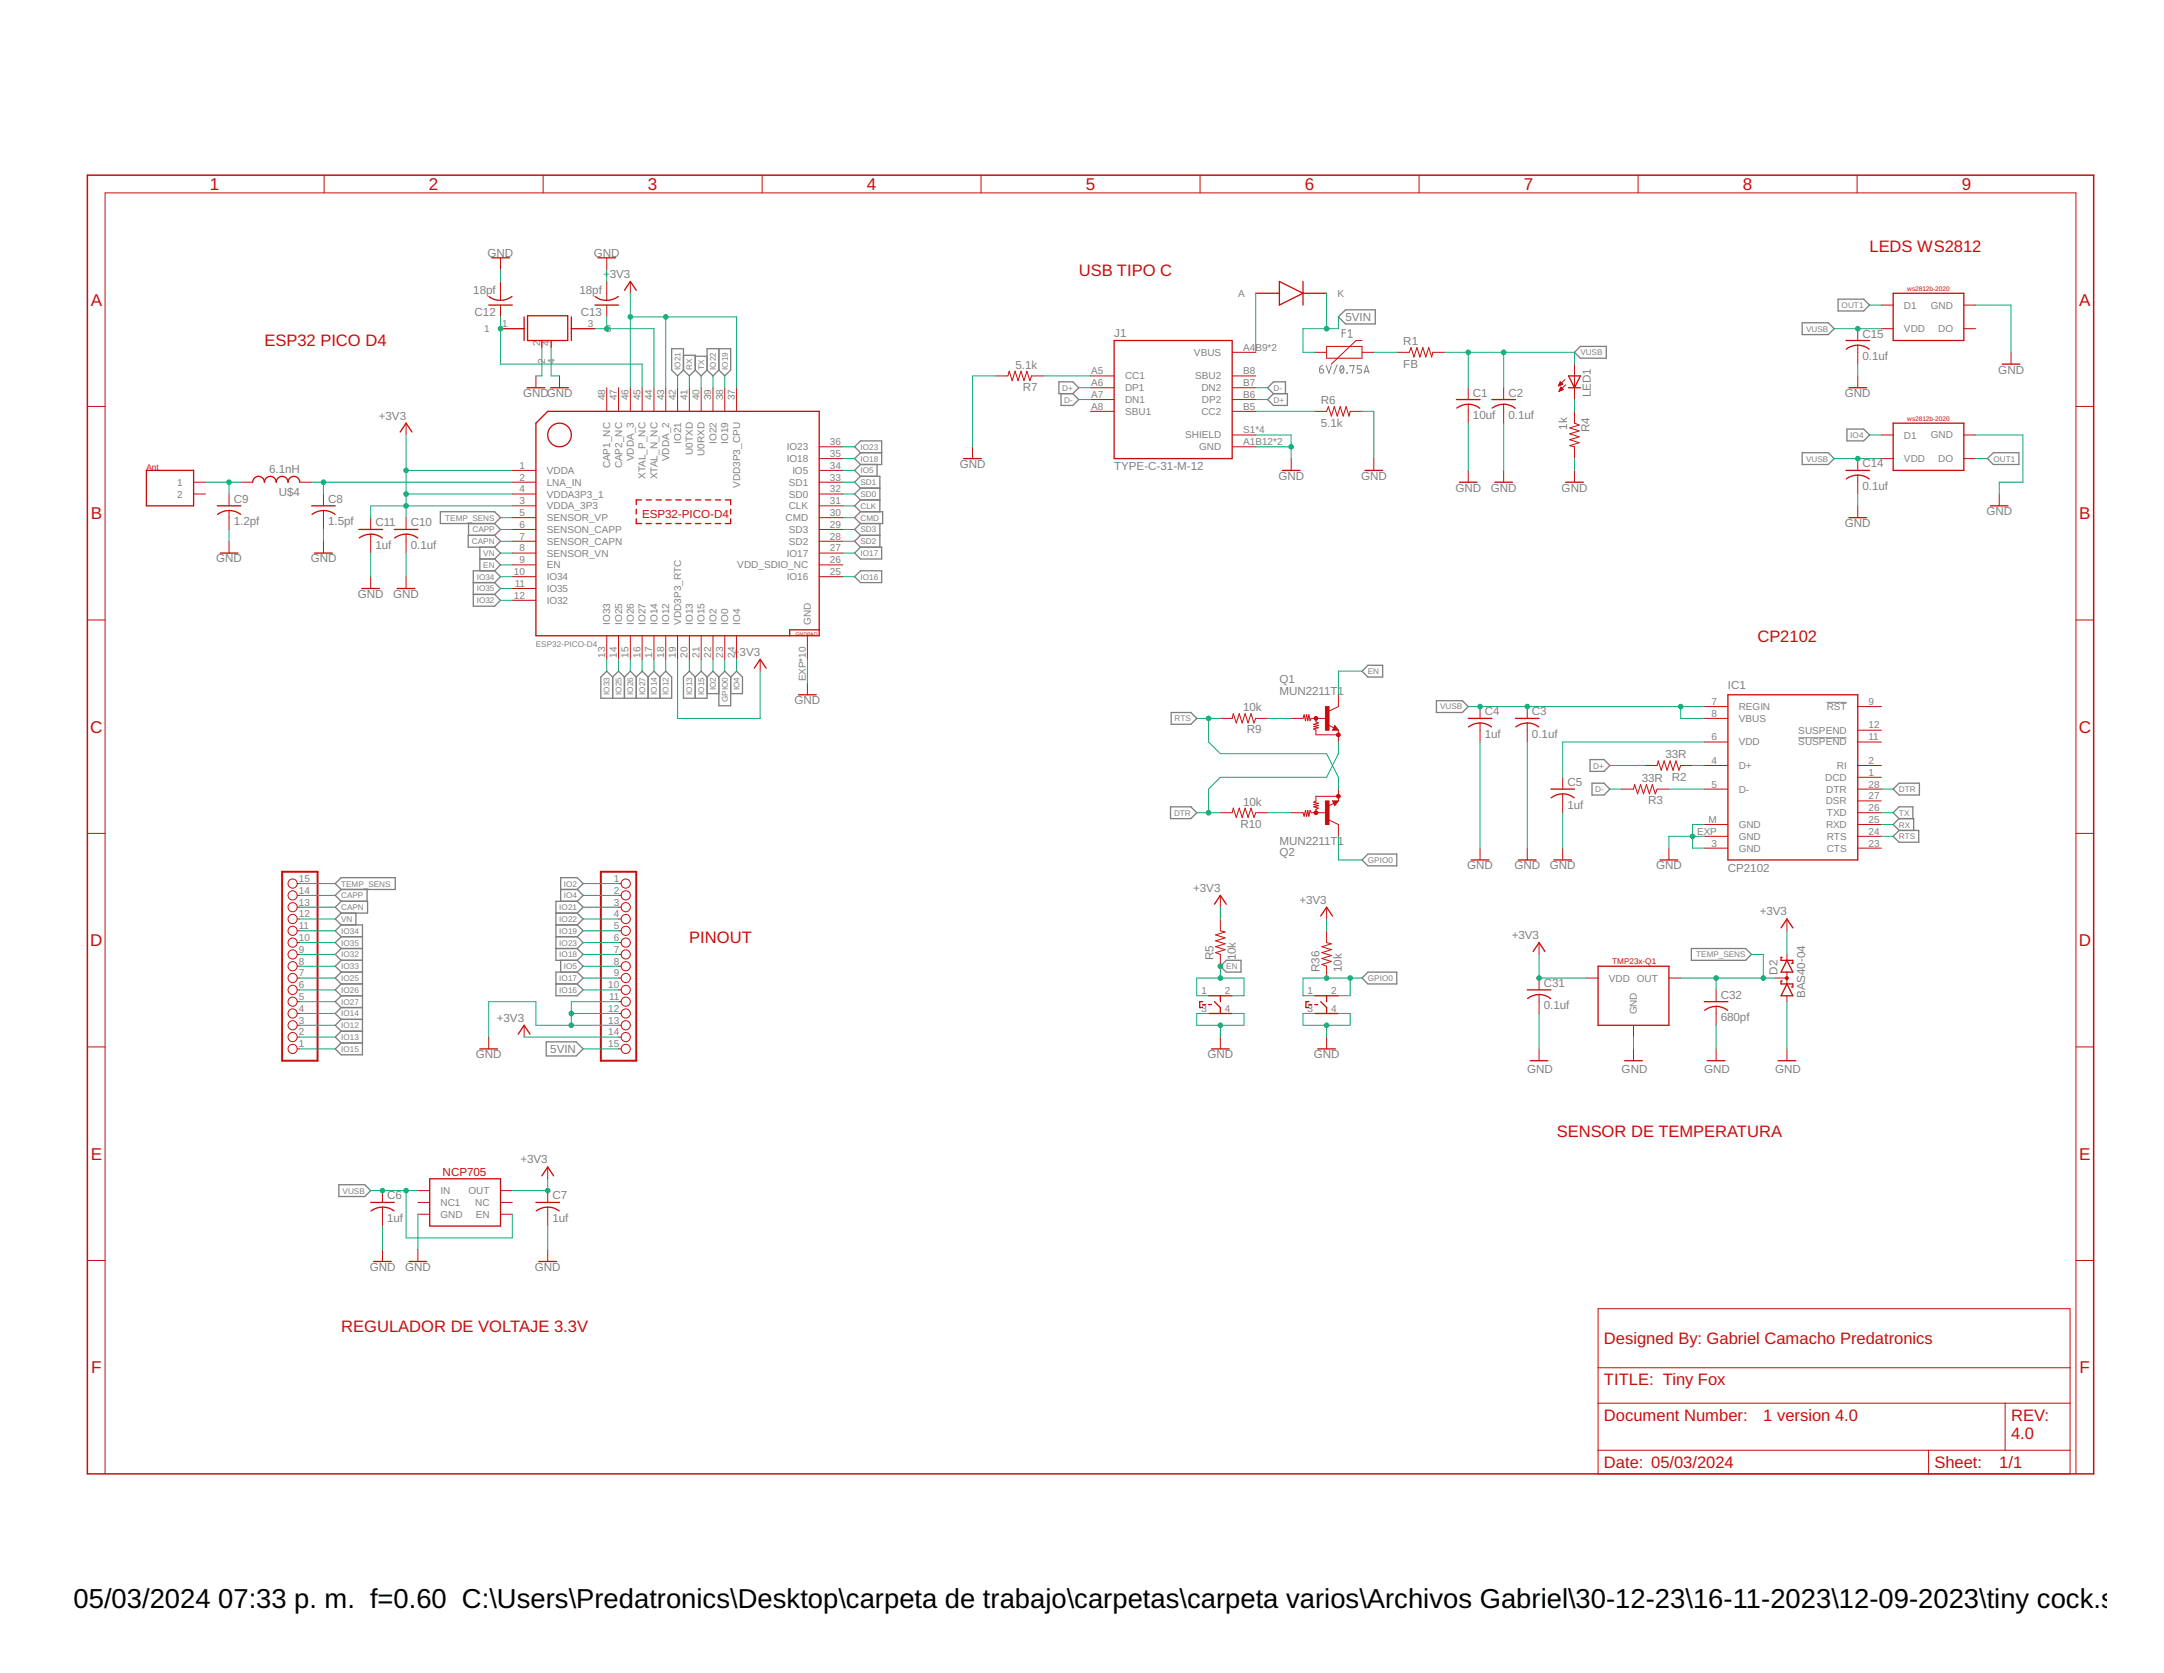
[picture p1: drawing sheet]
<svg xmlns="http://www.w3.org/2000/svg" width="279mm" height="216mm" viewBox="0 0 279 216" stroke-linecap="round" stroke-linejoin="round" font-family="sans-serif">
<g fill="none" stroke="#808080" stroke-width=".13">
<path d="M170.4 47.6h.3a.27 .27 0 0 1 .2 .3 .27 .27 0 0 1-.3 .3 .27 .27 0 0 1-.2-.3zM170.8 47.2a.43 .43 0 0 0-.4 .4M171.2 47.2l.4 1 .3-1M172.6 47.1l-.4 1.2M173.1 47.2h.1a.57 .57 0 0 1 0 1 .62 .62 0 0 1-.1-1zM173.3 43h.4M173.5 47.4l-.5 .5M173.7 42.5h-.4v1M173.9 48.1v.1zM174.1 42.8l.2-.3v1M174.1 43.5h.5M174.3 47.3v-.1h.5l-.2 1"/>
<path d="M175.8 47.2h-.6v.4h.5l.1 .2-.1 .3-.5 .1M176.1 48.2l.3-1 .4 1M176.2 47.9h.5M232.2 95.2h6.2M235.8 90.6h2.6"/>
</g>
<g fill="none" stroke="#808080" stroke-width=".17">
<path d="M237.3 38.6h3.3l.8 .8-.8 .7h-3.3zM86.7 45h1.5v2.8l-.7 .7-.8-.7zM88.2 47.8l.8 .7 .8-.7M88.2 45.8h1.6v2M89.8 47.8l.7 .7 .8-.7M89.8 46h1.5M91.3 47.8v-2.8h3v2.8l-.7 .7-.8-.7M91.3 47.8l.8 .7 .7-.7M92.8 45v2.8M111.1 58.4l-.8-.7 .8-.8h2.7v3h-2.7M111.1 58.4h2.7M111.1 58.4l-.8 .8 .8 .7"/>
<path d="M111.1 59.9l-.8 .8 .8 .8M113.2 59.9v1.6M136.7 49.3h1.8l.8 .7-.8 .8h-1.8zM137 50.8v1.5h1.5l.8-.7-.8-.8M164.4 50.8l-.7-.8 .7-.7h1.6v1.5M164.4 50.8h1.8v1.5h-1.8l-.7-.7zM172.8 40.9l.9-.9h3.9v1.8h-3.9zM203.3 45.5l.7-.8h3.4v1.5h-3.4zM232.7 58.4h3.4l.7 .8-.7 .7h-3.4zM232.7 41.7h3.4l.7 .7-.7 .8h-3.4zM238.5 55.4h2.1l.8 .7-.8 .8h-2.1zM256.6 59.2l.8-.8h3.3v1.5h-3.3z"/>
<path d="M56.9 66h7l.7 .8-.7 .8h-7zM60.5 67.6v1.5M61.1 75.2h2.8M61.1 76.7h2.8M62 72.1h1.9M62 70.6v3.1M63.9 72.1l.7 .8-.7 .8M63.9 73.7h-2.8v4.5h2.8l.7-.7-.7-.8M63.9 73.7l.7 .7-.7 .8M63.9 67.6l.7 .7-.7 .8M63.9 69.1h-3.4v1.5h3.4M63.9 69.1l.7 .7-.7 .8"/>
<path d="M63.9 70.6l.7 .8-.7 .7M63.9 75.2l.7 .7-.7 .8M110.3 71.4l.8-.8h2.7v1.5h-2.7zM111.1 73.7h2.7v1.5h-2.7l-.8-.8zM111.1 69.1h2.5M111.1 66h2.9v1.6h-2.9M111.1 64.5l-.8 .8 .8 .7M111.1 66l-.8 .8 .8 .8M111.1 67.6l-.8 .7 .8 .8M111.1 69.1l-.8 .7 .8 .8M111.1 61.5h2.5v4.5M111.1 64.5h2.5"/>
<path d="M111.1 63l-.8 .8 .8 .7M111.1 63h2.5M111.1 61.5l-.8 .7 .8 .8M113.6 67.6v3M79.1 87.4l-.8-.8-.7 .8v2.7h9.1v-2.7l-.7-.8-.8 .8M79.1 87.4v2.7M79.1 87.4l.8-.8 .7 .8M80.6 87.4l.8-.8 .7 .8M80.6 87.4v2.7M82.1 87.4v2.7M82.1 87.4l.8-.8 .8 .8M83.7 87.4v2.7"/>
<path d="M83.7 87.4l.7-.8 .8 .8M85.2 87.4v2.7M89.8 87.4v2.7M89.8 87.4l-.8-.8-.8 .8v2.7h3.1v-2.7M89.8 87.4l.7-.8 .8 .8M91.3 87.4l.8-.8 .7 .8M91.3 89.5h1.5M92.8 87.4l.8-.8 .7 .8M92.8 87.4v3.7h1.5v-3.7M94.3 87.4l.8-.8 .8 .8v2.1h-1.6M151.2 91.9h2.6l.7 .8-.7 .8h-2.6zM175.9 86.6l.7-.7h1.9v1.5h-1.9z"/>
<path d="M185.5 90.4h3.3l.8 .8-.8 .7h-3.3zM205.3 98h1.8l.8 .8-.8 .7h-1.8zM43.3 114l.7-.7h7v1.5h-7zM44 114.8l-.7 .7 .7 .8M44 116.3h3.5v1.5h-3.5M44 116.3l-.7 .8 .7 .7M44 117.8l-.7 .8 .7 .8M44 119.4h2.8v16.7h-2.8l-.7-.7 .7-.8M44 119.4l-.7 .7 .7 .8M46 117.8v1.6M47.4 114.8v1.5M71.8 117.8h2.7"/>
<path d="M71.8 119.4h2.7M72.4 114.8h2.1M74.5 116.3h-2.7v7.6h2.7M74.5 114.8l.8-.8-.8-.7h-2.1v3M74.5 114.8l.8 .7-.8 .8M74.5 119.4l.8 .7-.8 .8M74.5 117.8l.8 .8-.8 .8M74.5 116.3l.8 .8-.8 .7M151.1 104.1h2.7l.7 .8-.7 .7h-2.7zM175.9 111l.7-.8h3.7v1.5h-3.7zM205.5 101.1h1.6l.8 .7-.8 .8h-1.6zM244.4 101.8l.8-.7h2.6v1.5h-2.6z"/>
<path d="M244.4 107.9l.8-.7h2.5v1.5h-2.5zM245.2 105.6h1.9v1.6M245.2 105.6l-.8-.7 .8-.8h1.8v1.5M245.2 105.6l-.8 .8 .8 .8M44 123.9h2.8M44 125.5h2.8M44 127h2.8M44 120.9h2.8M44 120.9l-.7 .7 .7 .8M44 122.4h2.8M44 122.4l-.7 .8 .7 .7M44 123.9l-.7 .8 .7 .8"/>
<path d="M44 125.5l-.7 .7 .7 .8M44 127l-.7 .7 .7 .8M44 128.5h2.8M44 128.5l-.7 .8 .7 .7M44 130h2.8M44 130l-.7 .8 .7 .8M44 131.6h2.8M44 131.6l-.7 .7 .7 .8M44 133.1h2.8M44 133.1l-.7 .7 .7 .8M44 134.6h2.8M70.5 134.5h3.9l.9 .9-.9 .9h-3.9z"/>
<path d="M71.8 127h2.7M71.8 120.9h2.7M71.8 122.4h2.7M72.4 123.9v1.6M74.5 125.5l.8 .7-.8 .8M74.5 125.5h-2.7v3h2.7l.8-.8-.8-.7M74.5 123.9l.8 .8-.8 .8M74.5 122.4l.8 .8-.8 .7M74.5 120.9l.8 .7-.8 .8M157.6 124.7l.7-.8h1.9v1.6h-1.9zM176.6 125.5h3.7v1.5h-3.7l-.7-.8zM218.4 122.4h7l.7 .8-.7 .7h-7z"/>
<path d="M43.8 152.9h3.3l.8 .7-.8 .8h-3.3z"/>
</g>
<g fill="none" stroke="#c90d0c" stroke-width=".17">
<path d="M63.1 39.4h3M63.1 38.3a2.45 2.45 0 0 0 3 0M63.5 33.3h2.3M76.8 39.4h3.1M76.8 38.3a2.45 2.45 0 0 0 3 0M77.2 33.3h2.3M80.6 37.5l.8-1.2 .7 1.2M162.1 37.8h3.1M165.2 36.3l3 1.5-3 1.6zM168.2 37.8h3.1M168.2 36.3v3.1M244.4 37.8h9.2v6.1h-9.2z"/>
<path d="M51.7 55.8l.7-1.2 .8 1.2M64.6 42.4h3.1M67.7 40.9v3M68.1 50h2.2M68.1 40.7h5.2v3.2h-5.2zM70 43.9v1M70.7 53.1h35.1v28.9h-36.6v-27.4zM71.1 50h2.3M71.2 43.9v1M73.8 40.9v3M73.8 42.4h3M124.4 59.2h2.3"/>
<path d="M143.8 43.9h15.3v15.3h-15.3zM188 51.6h3.1M188.1 52.7a2.38 2.38 0 0 1 3 0M192.6 51.6h3.1M192.7 52.7a2.38 2.38 0 0 1 2.9 0M202.5 48.5h1.5l-.7 1.5zM202.5 50h1.5M238.3 43.9h3.1M238.4 45.1a2.34 2.34 0 0 1 2.9 0M238.7 50h2.3M244.4 54.6h9.2v6.1h-9.2zM258.5 47h2.3"/>
<path d="M18.9 60.7h6.1v4.6h-6.1zM28 65.3h3.1M28.1 66.4a2.45 2.45 0 0 1 3 0M28.4 71.4h2.3M32.6 62.2a.76 .76 0 0 1 .8-.7 .76 .76 0 0 1 .7 .7 .76 .76 0 0 1 .8-.7 .76 .76 0 0 1 .8 .7 .76 .76 0 0 1 .7-.7 .76 .76 0 0 1 .8 .7 .76 .76 0 0 1 .8-.7 .76 .76 0 0 1 .7 .7M40.2 65.3h3.1M40.3 66.4a2.45 2.45 0 0 1 3 0M40.6 71.4h2.3M46.3 68.3h3.1M46.7 75.9h2.3M47.9 68.9a2.48 2.48 0 0 1 1.5 .5M47.9 68.9a2.52 2.52 0 0 0-1.5 .5"/>
<path d="M50.9 68.3h3.1M51.3 75.9h2.3M52.4 68.9a2.48 2.48 0 0 1 1.5 .5M52.4 68.9a2.52 2.52 0 0 0-1.5 .5M82.1 67v.6h.7M82.1 65.7v.6M82.8 64.5h-.7v.6M83.4 67.6h.7M83.4 64.5h.7M84.7 67.6h.7M84.7 64.5h.7M86 67.6h.7"/>
<path d="M86 64.5h.7M87.2 67.6h.7M87.2 64.5h.7M88.5 67.6h.7M88.5 64.5h.7M89.8 67.6h.7M89.8 64.5h.7M91.1 67.6h.7M91.1 64.5h.7M92.4 67.6h.6M92.4 64.5h.6M93.7 64.5h.6v.6"/>
<path d="M94.3 67v.6h-.6M94.3 65.7v.6M165.6 60.7h2.3M176.2 60.7h2.3M188.4 62.2h2.3M193 62.2h2.3M202.1 62.2h2.3M238.3 60.7h3.1M238.7 66.8h2.3M239.9 61.3a2.36 2.36 0 0 1 1.4 .5M239.9 61.3a2.52 2.52 0 0 0-1.5 .5M257 65.3h2.3"/>
<path d="M97.4 86.2l.7-1.1 .8 1.1M103.1 89.7h2.3M105.8 81.3h-3.8v.7M172.3 93.9l.1 .2h-.2l.1-.3 .4 .3h-.5M189.6 92.7h3M189.6 93.8a2.41 2.41 0 0 1 3 0M195.7 92.7h3M195.7 93.8a2.41 2.41 0 0 1 3 0M223.1 89.7h16.8v21.3h-16.8zM156.8 116.7l.8-1.2 .7 1.2M170.5 118.2l.8-1.1 .7 1.1M172.2 103.4h.5l-.4 .4-.1-.3h.2l-.1 .2"/>
<path d="M189.9 111h2.3M196 111h2.3M200.2 101.8h3.1M200.3 103a2.41 2.41 0 0 1 2.9 0M200.6 111h2.3M214.3 111h2.3M230 119.7l.7-1.1 .8 1.1M62 135.4h2.2M66.9 133.5l.8-1.2 .7 1.2M155.3 129.6h.4M155.3 129.3h-.4v.7h.4M156 128.5h3.1"/>
<path d="M156 130.8h3.1M156 129.6h.4M156.4 135.4h2.3M156.8 129.3l.8 .7v.8M157.6 128.5v.8M169 129.6h.4M169 129.3h-.4v.7h.4M169.8 128.5h3M169.8 130.8h3M169.8 129.6h.3M170.1 135.4h2.3M170.5 129.3l.8 .7v.8"/>
<path d="M171.3 128.5v.8M197.2 127.7h3M197.6 136.9h2.3M198 122.8l.7-1.2 .8 1.2M198.7 128.3a2.56 2.56 0 0 1 1.5 .6M198.7 128.4a2.36 2.36 0 0 0-1.5 .5M206.3 124.7h9.2v7.6h-9.2zM209.8 136.9h2.2M220 129.3h3.1M220.4 136.9h2.3M221.6 129.9a2.56 2.56 0 0 1 1.5 .5M221.6 129.9a2.36 2.36 0 0 0-1.5 .5"/>
<path d="M229.6 136.9h2.3M230.1 126.6h-.1v.4h1.5v.4h-.2M230.1 123.5h-.1v.4h1.5v.4h-.2M230.7 127l.8 1.5h-1.5zM230.7 123.9l.8 1.6h-1.5zM47.9 155.2h3M47.9 156.3a2.45 2.45 0 0 1 3 0M55.5 152.1h9.1v6.1h-9.1zM69.2 155.2h3M69.2 156.3a2.41 2.41 0 0 1 3 0M70 151.7l.7-1.1 .8 1.1M48.2 162.8h2.3"/>
<path d="M52.8 162.8h2.3M69.6 162.8h2.3"/>
<circle cx="72.2" cy="56.1" r="1.52"/>
</g>
<g fill="none" stroke="#c90d0c" stroke-width=".13">
<path d="M41.8 22.6v2.3M64.6 33.3v1.5M64.6 36.3v2.5M64.6 39.4v1.5M70.1 22.6v2.3M78.3 33.3v1.5M78.3 36.3v2.5M78.3 39.4v1.5M81.4 36.3v1.5M98.4 22.6v2.3M126.7 22.6v2.3M154.9 22.6v2.3"/>
<path d="M183.2 22.6v2.3M211.5 22.6v2.3M239.8 22.6v2.3M242.9 39.4h1.5M253.6 39.4h1.5M11.3 52.5h2.3M52.4 54.6v1.5M69.2 48.5v1.5M72.2 48.5v1.5M78.3 50v3.1M79.9 50v3.1M81.4 50v3.1"/>
<path d="M82.9 50v3.1M84.4 50v3.1M86 50v3.1M87.5 50v3.1M89 50v3.1M90.5 50v3.1M92.1 50v3.1M93.6 50v3.1M95.1 50v3.1M105.8 59.2h3M105.8 57.7h3M125.6 57.7v1.5"/>
<path d="M128.6 48.5h1.5l.2-.6 .4 1.2 .4-1.2 .3 1.2 .4-1.2 .4 1.2 .4-1.2 .4 1.2 .2-.6h1.5M140.8 50h3M140.8 48.5h3M140.8 53.1h3M140.8 51.6h3M159.1 57.7h3M159.1 50h3M159.1 48.5h3M159.1 53.1h3M159.1 51.6h3M159.1 56.1h3M159.1 45.5h3"/>
<path d="M166.7 59.2v1.5M169.8 53.1h1.5l.2-.6 .4 1.2 .4-1.2 .4 1.2 .3-1.2 .4 1.2 .4-1.2 .4 1.2 .1-.6h1.6M169.8 45.5h1.5M171.3 44.7h4.6v1.5h-4.6zM175.9 45.5h1.5M175.9 43.9h-.8l-3.2 3.1M177.4 59.2v1.5M180.4 45.5h1.5l.3-.6 .4 1.2 .3-1.2 .4 1.2 .4-1.2 .4 1.2 .4-1.2 .3 1.2 .2-.6h1.5M189.6 50v1.6M189.6 52.2v2.4M194.1 50v1.6M194.1 52.2v2.4"/>
<path d="M201.2 49.8h.1M201.3 49.7h.2M201.3 49.7h.3M201.3 50.5h.1M201.3 49.6h.4M201.3 49.5h.4M201.3 50.4h.2M201.4 50.4h.2M201.4 49.5h.3M201.4 50.3h.3M201.4 49.4h.2M201.4 50.2h.4"/>
<path d="M201.4 49.4h.1M201.4 49.3l-.2 .5M201.4 49.3l.4 .3-.6 .2M201.4 49.3h.1M201.5 50.1h.2M201.5 50.1h.1M201.5 50h.1M201.8 50.3l-.3-.3-.2 .5M201.8 50.3l-.5 .2M202.1 49l-.9 .8M202.1 49.7l-.8 .8M203.3 47v4.6"/>
<path d="M203.3 53.1v1.5l.6 .2-1.2 .4 1.2 .4-1.2 .4 1.2 .4-1.2 .3 1.2 .4-1.2 .4 .6 .2v1.5M239.9 42.4v1.5M239.9 44.6v2.4M239.9 48.5v1.5M239.9 59.2v1.5M242.9 59.2h1.5M242.9 56.1h1.5M242.9 42.4h1.5M253.6 59.2h1.5M253.6 56.1h1.5M253.6 42.4h1.5M259.7 45.5v1.5"/>
<path d="M268 52.5h2.3M25 62.2h1.5M25 63.8h1.5M29.6 63.8v1.5M29.6 65.9v2.4M29.6 69.8v1.6M31.1 62.2h1.5M38.7 62.2h1.5M41.8 63.8v1.5M41.8 65.9v2.4M41.8 69.8v1.6M47.9 66.8v1.5"/>
<path d="M47.9 68.9v2.5M47.9 74.4v1.5M52.4 66.8v1.5M52.4 68.9v2.5M52.4 74.4v1.5M66.1 60.7h3.1M66.1 62.2h3.1M66.1 63.8h3.1M66.1 65.3h3.1M66.1 66.8h3.1M66.1 68.3h3.1M66.1 69.8h3.1"/>
<path d="M66.1 71.4h3.1M66.1 72.9h3.1M66.1 74.4h3.1M66.1 75.9h3.1M66.1 77.5h3.1M105.8 60.7h3M105.8 62.2h3M105.8 63.8h3M105.8 65.3h3M105.8 66.8h3M105.8 68.3h3M105.8 69.8h3"/>
<path d="M105.8 71.4h3M105.8 72.9h3M105.8 74.4h3M189.6 60.7v1.5M194.1 60.7v1.5M203.3 60.7v1.5M239.9 61.3v2.5M239.9 65.3v1.5M258.1 63.8v1.5M11.3 80h2.3M78.3 82v3.1M79.9 82v3.1"/>
<path d="M81.4 82v3.1M82.9 82v3.1M84.4 82v3.1M86 82v3.1M87.5 82v3.1M89 82v3.1M90.5 82v3.1M92.1 82v3.1M93.6 82v3.1M95.1 82v3.1M98.1 85.1v1.5M104.2 82v3.1"/>
<path d="M104.2 88.1v1.6M157.6 92.7h1.5l.1-.6 .4 1.2 .4-1.2 .4 1.2 .4-1.2 .3 1.2 .4-1.2 .4 1.2 .2-.6h1.6M166.7 92.7h1.5l.2-.5 .2 .8 .1-.8 .1 .8 .2-.8 .1 .8 .2-.3h1.8M169.9 92.7v.5l.3 .1-.6 .2 .6 .1-.6 .2 .6 .1-.6 .2 .3 .1v.6h2.9M171.5 93.6l.7 .3M172.3 93.6l.5 .6h-.8zM172.8 89.7v1.5l-1.2 .6M172.8 94.2v1.6M191.1 91.2v1.5M191.1 93.3v2.5M197.2 91.2v1.5M197.2 93.3v2.5"/>
<path d="M212.4 98.8h1.6l.1-.6 .4 1.2 .4-1.2 .3 1.2 .4-1.2 .4 1.2 .4-1.2 .4 1.2 .2-.6h1.5M220 92.7h3.1M220 91.2h3.1M220 95.8h3.1M220 98.8h3.1M239.9 94.2h3M239.9 91.2h3M239.9 95.8h3M239.9 98.8h3M268 80h2.3M11.3 107.5h2.3M38.4 118.6h.3"/>
<path d="M38.4 117.1h.3M38.4 115.5h.3M38.4 114h.3M79.9 118.6h.3M79.9 117.1h.3M79.9 115.5h.3M79.9 114h.3M157.6 104.9h1.5l.1-.6 .4 1.2 .4-1.2 .4 1.2 .4-1.2 .3 1.2 .4-1.2 .4 1.2 .2-.6h1.6M157.6 115.5v1.6M157.6 118.6v1.5l.6 .2-1.2 .3 1.2 .4-1.2 .4 1.2 .4-1.2 .4 1.2 .4-1.2 .3 .6 .3v1.5M166.7 104.9h1.5l.2 .4 .2-.7 .1 .7 .1-.7 .2 .7 .1-.7 .2 .3h1.8M171.3 117.1v1.5"/>
<path d="M171.6 105.8l1.2 .6v1.5M172 103.4h.8l-.5 .6zM172.2 103.7l-.7 .3M172.8 102.8h-2.9v.6l-.3 .1 .6 .2-.6 .1 .6 .2-.6 .1 .6 .2-.3 .1v.5M172.8 101.8v1.6M191.1 109.5v1.5M197.2 109.5v1.5M201.8 100.3v1.5M201.8 102.4v2.5M201.8 109.5v1.5M209.4 101.8h1.5l.2-.6 .3 1.2 .4-1.2 .4 1.2 .4-1.2 .4 1.2 .3-1.2 .4 1.2 .3-.6h1.5M215.5 109.5v1.5"/>
<path d="M220 109.5h3.1M220 101.8h3.1M220 106.4h3.1M220 107.9h3.1M230.7 118.6v1.5M239.9 103.4h3M239.9 104.9h3M239.9 109.5h3M239.9 101.8h3M239.9 100.3h3M239.9 106.4h3M239.9 107.9h3"/>
<path d="M268 107.5h2.3M11.3 135.1h2.3M38.4 126.2h.3M38.4 135.4h.3M38.4 133.8h.3M38.4 132.3h.3M38.4 130.8h.3M38.4 129.3h.3M38.4 127.7h.3M38.4 124.7h.3M38.4 123.2h.3M38.4 121.6h.3"/>
<path d="M38.4 120.1h.3M63.1 133.8v1.6M67.7 132.3v1.5M79.9 126.2h.3M79.9 135.4h.3M79.9 133.8h.3M79.9 132.3h.3M79.9 130.8h.3M79.9 129.3h.3M79.9 127.7h.3M79.9 124.7h.3M79.9 123.2h.3"/>
<path d="M79.9 121.6h.3M79.9 120.1h.3M157.6 133.8v1.6M171.3 120.1v1.5l.6 .2-1.2 .4 1.2 .4-1.2 .3 1.2 .4-1.2 .4 1.2 .4-1.2 .4 .6 .2v1.5M171.3 133.8v1.6M198.7 121.6v1.6M198.7 126.2v1.5M198.7 128.4v2.4M198.7 135.4v1.5M204.8 126.2h1.5M210.9 132.3v1.5M210.9 135.4v1.5"/>
<path d="M215.5 126.2h1.5M221.6 127.7v1.6M221.6 129.9v2.4M221.6 135.4v1.5M229.2 126.2h1.5M230.7 123.2v.7M230.7 125.5v1.5M230.7 128.5v.8M230.7 135.4v1.5M268 135.1h2.3M49.4 153.6v1.6M49.4 155.8v2.4"/>
<path d="M54 153.6h1.5M54 155.2h1.5M54 156.7h1.5M64.6 153.6h1.5M64.6 155.2h1.5M64.6 156.7h1.5M70.7 150.6v1.5M70.7 153.6v1.6M70.7 155.8v2.4M11.3 162.7h2.3M49.4 161.3v1.5M54 161.3v1.5"/>
<path d="M70.7 161.3v1.5M206.3 168.9h61v21.3h-61zM206.3 176.5h61M268 162.7h2.3M13.6 190.2v-165.3h254.4v165.3M206.3 181.1h61M206.3 187.2h61M249 187.2v3M258.9 181.1v6.1"/>
<circle cx="37.8" cy="115.5" r=".59"/>
<circle cx="37.8" cy="114" r=".59"/>
<circle cx="37.8" cy="118.6" r=".59"/>
<circle cx="37.8" cy="117.1" r=".59"/>
<circle cx="80.8" cy="114" r=".59"/>
<circle cx="80.8" cy="115.5" r=".59"/>
<circle cx="80.8" cy="118.6" r=".59"/>
<circle cx="80.8" cy="117.1" r=".59"/>
<circle cx="37.8" cy="120.1" r=".59"/>
<circle cx="37.8" cy="132.3" r=".59"/>
<circle cx="37.8" cy="127.7" r=".59"/>
<circle cx="37.8" cy="124.7" r=".59"/>
<circle cx="37.8" cy="121.6" r=".59"/>
<circle cx="37.8" cy="135.4" r=".59"/>
<circle cx="37.8" cy="133.8" r=".59"/>
<circle cx="37.8" cy="129.3" r=".59"/>
<circle cx="37.8" cy="126.2" r=".59"/>
<circle cx="37.8" cy="130.8" r=".59"/>
<circle cx="37.8" cy="123.2" r=".59"/>
<circle cx="80.8" cy="127.7" r=".59"/>
<circle cx="80.8" cy="132.3" r=".59"/>
<circle cx="80.8" cy="121.6" r=".59"/>
<circle cx="80.8" cy="124.7" r=".59"/>
<circle cx="80.8" cy="126.2" r=".59"/>
<circle cx="80.8" cy="135.4" r=".59"/>
<circle cx="80.8" cy="123.2" r=".59"/>
<circle cx="80.8" cy="129.3" r=".59"/>
<circle cx="80.8" cy="133.8" r=".59"/>
<circle cx="80.8" cy="130.8" r=".59"/>
<circle cx="80.8" cy="120.1" r=".59"/>
</g>
<g fill="#c90d0c" stroke="#c90d0c" stroke-width=".13">
<path d="M169.7 92.5h.3l.1 .1-.1 .3h-.3v-.2h.3h-.3z" fill-rule="evenodd"/>
<path d="M172.6 94.7l.3-.1 .1 .3-.2 .2-.2-.1v-.2h.3l-.1 .1-.2-.1z" fill-rule="evenodd"/>
<path d="M169.7 104.7h.3l.1 .3-.2 .1h-.2v-.2h.3h-.1h-.2z" fill-rule="evenodd"/>
<path d="M172.6 102.6l.2-.1 .2 .2-.1 .3-.3-.1v-.1l.3-.1-.3 .1z" fill-rule="evenodd"/>
<path d="M230.6 126.1h.2v.3h-.2z" fill-rule="evenodd"/>
</g>
<g fill="#c90d0c" stroke="#c90d0c" stroke-width=".13">
<path d="M171.1 91.2h.5v3h-.5z"/>
<path d="M171.1 103.4h.5v3h-.5z"/>
</g>
<path d="M36.4 112.5h4.6v24.4h-4.6zM77.6 112.5h4.5v24.4h-4.5z" fill="none" stroke="#c90d0c" stroke-width=".25"/>
<path d="M11.3 22.6h259v167.6h-259z" fill="none" stroke="#c90d0c" stroke-width=".19"/>
<g fill="none" stroke="#0dab76" stroke-width=".13">
<path d="M64.6 34.8v1.5M78.3 34.8v1.5M81.4 37.8v12.2M162.1 37.8v7.7M171.3 37.8v4.6M241.4 39.4h1.5M255.1 39.4h4.6v6.1M52.4 56.1v10.7M64.6 40.9v6.1h18.3v3M70 44.9v3.6h-.8M71.2 44.9v3.6h1M76.8 42.4h7.6v7.6"/>
<path d="M78.3 40.9v1.5M81.4 40.9h13.7v9.1M86 40.9v9.1M87.5 48.5v1.5M89 48.5v1.5M90.5 48.5v1.5M92.1 48.5v1.5M93.6 48.5v1.5M108.8 59.2h1.5M108.8 57.7h1.5M128.6 48.5h-3v9.2M134.7 48.5h6.1"/>
<path d="M139.3 50h1.5M139.3 51.6h1.5M162.1 56.1h4.6v3.1M162.1 57.7h4.6M162.1 53.1h7.7M162.1 50h1.6M162.1 51.6h1.6M172.8 40.9v1.5h-4.6v3.1h1.6M175.9 53.1h1.5v6.1M177.4 45.5h3M186.5 45.5h16.8v1.5M189.6 45.5v4.5"/>
<path d="M189.6 54.6v6.1M194.1 45.5v4.5M194.1 54.6v6.1M203.3 51.6v1.5M203.3 59.2v1.5M236.8 59.2h6.1M236.8 42.4h6.1M239.9 47v1.5M241.4 56.1h1.5M255.1 59.2h1.5M255.1 56.1h6.1v6.1h-3.1v1.6M26.5 62.2h4.6"/>
<path d="M29.6 62.2v1.6M29.6 68.3v1.5M40.2 62.2h25.9M41.8 62.2v1.6M41.8 68.3v1.5M47.9 71.4v3M52.4 71.4v3M52.4 60.7h13.7M52.4 63.8h13.7M64.6 72.9h1.5M64.6 68.3h1.5M64.6 69.8h1.5"/>
<path d="M64.6 71.4h1.5M64.6 74.4h1.5M64.6 75.9h1.5M64.6 77.5h1.5M64.6 66.8h1.5M66.1 65.3h-18.2v1.5M108.8 62.2h1.5M108.8 60.7h1.5M108.8 63.8h1.5M108.8 65.3h1.5M108.8 68.3h1.5M108.8 69.8h1.5"/>
<path d="M108.8 71.4h1.5M108.8 74.4h1.5M108.8 66.8h1.5M239.9 63.8v1.5M78.3 85.1v1.5M79.9 85.1v1.5M81.4 85.1v1.5M82.9 85.1v1.5M84.4 85.1v1.5M86 85.1v1.5M87.5 85.1v7.6h10.6v-6.1M89 85.1v1.5"/>
<path d="M90.5 85.1v1.5M92.1 85.1v1.5M93.6 85.1v1.5M95.1 85.1v1.5M104.2 85.1v3M154.5 92.7h3.1M156 92.7v3.1l1.6 1.5h13.7l1.5 3v1.5M163.7 92.7h3M172.8 95.8v1.5l-1.5 3h-13.7l-1.6 1.5v3.1M175.9 86.6h-3.1v3.1M189.6 91.2h30.4M191.1 95.8v13.7"/>
<path d="M197.2 95.8v13.7M207.9 98.8h4.5M217 91.2v1.5h3M218.5 98.8h1.5M220 95.8h-18.2v4.5M38.7 115.5h4.6M38.7 117.1h4.6M38.7 118.6h4.6M38.7 114h4.6M75.3 115.5h4.6M75.3 117.1h4.6M75.3 118.6h4.6"/>
<path d="M75.3 114h4.6M154.5 104.9h3.1M157.6 117.1v1.5M163.7 104.9h3M171.3 118.6v1.5M172.8 107.9v3.1h3.1M201.8 104.9v4.6M207.9 101.8h1.5M215.5 101.8h4.5M220 107.9h-4.5v1.6M220 106.4h-1.5v3.1h1.5M242.9 106.4h1.5"/>
<path d="M242.9 107.9h1.5M242.9 101.8h1.5M242.9 104.9h1.5M38.7 130.8h4.6M38.7 132.3h4.6M38.7 129.3h4.6M38.7 126.2h4.6M38.7 133.8h4.6M38.7 120.1h4.6M38.7 121.6h4.6M38.7 123.2h4.6M38.7 124.7h4.6"/>
<path d="M38.7 127.7h4.6M38.7 135.4h4.6M67.7 133.8h12.2M73.8 130.8h6.1M75.3 126.2h4.6M75.3 120.1h4.6M75.3 121.6h4.6M75.3 123.2h4.6M75.3 124.7h4.6M75.3 127.7h4.6M75.3 135.4h4.6M79.9 132.3h-10.7v-3h-6.1v4.5"/>
<path d="M79.9 129.3h-6.1v3M156 130.8h-1.5v1.5h6.1v-1.5h-1.5M156 128.5h-1.5v-2.3h6.1v2.3h-1.5M157.6 124.7v1.5M157.6 132.3v1.5M169.8 130.8h-1.6v1.5h6.1v-1.5h-1.5M171.3 132.3v1.5M174.3 126.2v2.3h-1.5M175.9 126.2h-7.7v2.3h1.6M198.7 123.2v3h6.1M198.7 130.8v4.6M210.9 133.8v1.6"/>
<path d="M217 126.2h12.2M221.6 126.2v1.5M221.6 132.3v3.1M226.1 123.2h1.6v3M230.7 120.1v3.1M230.7 129.3v6.1M47.9 153.6h6.1M49.4 158.2v3.1M52.4 153.6v6.1h13.7v-3M54 156.7v4.6M70.7 152.1v1.5h-4.6M70.7 158.2v3.1"/>
</g>
<g fill="#0dab76" stroke="#0dab76" stroke-width=".13">
<circle cx="189.6" cy="45.5" r=".3"/>
<circle cx="194.1" cy="45.5" r=".3"/>
<circle cx="217" cy="91.2" r=".3"/>
<circle cx="197.2" cy="91.2" r=".3"/>
<circle cx="191.1" cy="91.2" r=".3"/>
<circle cx="52.4" cy="153.6" r=".3"/>
<circle cx="49.4" cy="153.6" r=".3"/>
<circle cx="239.9" cy="59.2" r=".3"/>
<circle cx="239.9" cy="42.4" r=".3"/>
<circle cx="166.7" cy="57.7" r=".3"/>
<circle cx="218.5" cy="107.9" r=".3"/>
<circle cx="157.6" cy="132.3" r=".3"/>
<circle cx="171.3" cy="132.3" r=".3"/>
<circle cx="73.8" cy="132.3" r=".3"/>
<circle cx="73.8" cy="130.8" r=".3"/>
<circle cx="156" cy="104.9" r=".3"/>
<circle cx="156" cy="92.7" r=".3"/>
<circle cx="157.6" cy="126.2" r=".3"/>
<circle cx="157.6" cy="124.7" r=".3"/>
<circle cx="171.3" cy="126.2" r=".3"/>
<circle cx="174.3" cy="126.2" r=".3"/>
<circle cx="70.7" cy="153.6" r=".3"/>
<circle cx="52.4" cy="60.7" r=".3"/>
<circle cx="52.4" cy="63.8" r=".3"/>
<circle cx="52.4" cy="65.3" r=".3"/>
<circle cx="81.4" cy="40.9" r=".3"/>
<circle cx="86" cy="40.9" r=".3"/>
<circle cx="198.7" cy="126.2" r=".3"/>
<circle cx="29.6" cy="62.2" r=".3"/>
<circle cx="41.8" cy="62.2" r=".3"/>
<circle cx="78.3" cy="42.4" r=".3"/>
<circle cx="64.6" cy="42.4" r=".3"/>
<circle cx="221.6" cy="126.2" r=".3"/>
<circle cx="227.7" cy="126.2" r=".3"/>
<circle cx="171.3" cy="42.4" r=".3"/>
</g>
<g font-size="3.5">
<text x="9.5" y="207.5">05/03/2024</text>
<text x="28.2" y="207.5">07:33 p. m. f=0.60 C:\Users\Predatronics\Desktop\carpeta de trabajo\carpetas\carpeta varios\Archivos Gabriel\30-12-23\16-11-2023\12-09-2023\tiny cock.sch (S</text>
</g>
<g font-size="2.2" fill="#c90d0c">
<text x="27.1" y="24.5">1</text>
<text x="55.4" y="24.5">2</text>
<text x="83.6" y="24.5">3</text>
<text x="111.9" y="24.5">4</text>
<text x="140.2" y="24.5">5</text>
<text x="168.5" y="24.5">6</text>
<text x="196.7" y="24.5">7</text>
<text x="225" y="24.5">8</text>
<text x="253.3" y="24.5">9</text>
<text x="11.7" y="39.5">A</text>
<text x="268.5" y="39.5">A</text>
<text x="11.7" y="67">B</text>
<text x="268.5" y="67">B</text>
<text x="11.6" y="94.6">C</text>
<text x="268.4" y="94.6">C</text>
<text x="11.6" y="122.1">D</text>
<text x="268.4" y="122.1">D</text>
<text x="11.7" y="149.7">E</text>
<text x="268.5" y="149.7">E</text>
<text x="11.8" y="177.2">F</text>
<text x="268.5" y="177.2">F</text>
</g>
<g font-size="2.1" fill="#c90d0c">
<text x="139.3" y="35.6">USB TIPO C</text>
<text x="241.4" y="32.5">LEDS WS2812</text>
<text x="34.1" y="44.7">ESP32 PICO D4</text>
<text x="226.9" y="82.8">CP2102</text>
<text x="89" y="121.6">PINOUT</text>
<text x="201" y="146.8">SENSOR DE TEMPERATURA</text>
<text x="44" y="171.9">REGULADOR DE VOLTAJE 3.3V</text>
<text x="207.1" y="173.5">Designed By: Gabriel Camacho Predatronics</text>
<text x="207.1" y="178.8">TITLE: Tiny Fox</text>
<text x="207.1" y="183.4">Document Number:</text>
<text x="227.7" y="183.4">1 version 4.0</text>
<text x="259.7" y="185.6">4.0</text>
<text x="259.7" y="183.4">REV:</text>
<text x="207.1" y="189.5">Date: 05/03/2024</text>
<text x="249.8" y="189.5">Sheet:</text>
<text x="258.1" y="189.5">1/1</text>
</g>
<g font-size="1.5" fill="#808080">
<text x="62.9" y="33.1">GND</text>
<text x="76.7" y="33.1">GND</text>
<text x="77.9" y="35.9">+3V3</text>
<text x="61.1" y="37.9">18pf</text>
<text x="61.3" y="40.8">C12</text>
<text x="74.8" y="37.9">18pf</text>
<text x="75" y="40.8">C13</text>
<text x="173.7" y="41.4">5VIN</text>
<text x="131.1" y="47.6">5.1k</text>
<text x="143.9" y="43.5">J1</text>
<text x="181.2" y="47.4">FB</text>
<text x="181.2" y="44.6">R1</text>
<text x="240.5" y="46.5">0.1uf</text>
<text x="240.5" y="43.6">C15</text>
<text x="67.5" y="51.2">GNDGND</text>
<text x="132" y="50.5">R7</text>
<text x="170.5" y="52.2">R6</text>
<text x="190.2" y="51.2">C1</text>
<text x="194.7" y="51.2">C2</text>
<text x="205.4" y="51.3" transform="rotate(-90 205.4 51.3)">LED1</text>
<text x="238.2" y="51.2">GND</text>
<text x="258" y="48.2">GND</text>
<text x="48.9" y="54.1">+3V3</text>
<text x="170.5" y="55.1">5.1k</text>
<text x="190.2" y="54.1">10uf</text>
<text x="194.7" y="54.1">0.1uf</text>
<text x="202.4" y="55.4" transform="rotate(-90 202.4 55.4)">1k</text>
<text x="205.2" y="55.8" transform="rotate(-90 205.2 55.8)">R4</text>
<text x="30.2" y="64.9">C9</text>
<text x="34.7" y="61">6.1nH</text>
<text x="36" y="64">U$4</text>
<text x="42.4" y="64.9">C8</text>
<text x="123.9" y="60.4">GND</text>
<text x="143.9" y="60.7">TYPE-C-31-M-12</text>
<text x="165.1" y="61.9">GND</text>
<text x="175.7" y="61.9">GND</text>
<text x="187.9" y="63.4">GND</text>
<text x="192.5" y="63.4">GND</text>
<text x="201.6" y="63.4">GND</text>
<text x="240.5" y="63.2">0.1uf</text>
<text x="240.5" y="60.3">C14</text>
<text x="30.2" y="67.8">1.2pf</text>
<text x="42.4" y="67.8">1.5pf</text>
<text x="48.5" y="70.8">1uf</text>
<text x="48.5" y="67.9">C11</text>
<text x="53" y="70.8">0.1uf</text>
<text x="53" y="67.9">C10</text>
<text x="238.2" y="68">GND</text>
<text x="256.5" y="66.5">GND</text>
<text x="27.9" y="72.6">GND</text>
<text x="40.1" y="72.6">GND</text>
<text x="46.2" y="77.2">GND</text>
<text x="50.8" y="77.2">GND</text>
<text x="94.6" y="84.6">+</text>
<text x="95.5" y="84.6">3V3</text>
<text x="165.2" y="89.7">MUN2211T1</text>
<text x="165.2" y="88.1">Q1</text>
<text x="223.1" y="88.9">IC1</text>
<text x="102.6" y="90.9">GND</text>
<text x="160.5" y="91.8">10k</text>
<text x="161" y="94.7">R9</text>
<text x="191.7" y="95.2">1uf</text>
<text x="191.7" y="92.3">C4</text>
<text x="197.8" y="95.2">0.1uf</text>
<text x="197.8" y="92.3">C3</text>
<text x="202.4" y="101.5">C5</text>
<text x="212" y="100.9">33R</text>
<text x="215" y="97.9">33R</text>
<text x="215.9" y="100.8">R2</text>
<text x="160.2" y="106.8">R10</text>
<text x="160.5" y="104">10k</text>
<text x="202.4" y="104.4">1uf</text>
<text x="212.8" y="103.8">R3</text>
<text x="165.2" y="109">MUN2211T1</text>
<text x="165.2" y="110.5">Q2</text>
<text x="189.4" y="112.2">GND</text>
<text x="195.5" y="112.2">GND</text>
<text x="200.1" y="112.2">GND</text>
<text x="213.8" y="112.2">GND</text>
<text x="223.1" y="112.5">CP2102</text>
<text x="154.1" y="115.1">+3V3</text>
<text x="167.8" y="116.6">+3V3</text>
<text x="227.2" y="118.1">+3V3</text>
<text x="156.7" y="123.9" transform="rotate(-90 156.7 123.9)">R5</text>
<text x="159.5" y="123.9" transform="rotate(-90 159.5 123.9)">10k</text>
<text x="170.4" y="125.5" transform="rotate(-90 170.4 125.5)">R36</text>
<text x="173.3" y="125.5" transform="rotate(-90 173.3 125.5)">10k</text>
<text x="195.2" y="121.2">+3V3</text>
<text x="229.5" y="125.8" transform="rotate(-90 229.5 125.8)">D2</text>
<text x="64.2" y="131.8">+3V3</text>
<text x="199.3" y="130.3">0.1uf</text>
<text x="199.3" y="127.4">C31</text>
<text x="222.2" y="131.8">680pf</text>
<text x="222.2" y="128.9">C32</text>
<text x="233.1" y="128.8" transform="rotate(-90 233.1 128.8)">BAS40-04</text>
<text x="61.4" y="136.6">GND</text>
<text x="71" y="135.9">5VIN</text>
<text x="155.9" y="136.6">GND</text>
<text x="169.6" y="136.6">GND</text>
<text x="197.2" y="138.4">GND</text>
<text x="209.4" y="138.4">GND</text>
<text x="220" y="138.4">GND</text>
<text x="229.2" y="138.4">GND</text>
<text x="50" y="154.8">C6</text>
<text x="67.2" y="150.1">+3V3</text>
<text x="71.3" y="154.8">C7</text>
<text x="50" y="157.7">1uf</text>
<text x="71.3" y="157.7">1uf</text>
<text x="47.7" y="164">GND</text>
<text x="52.3" y="164">GND</text>
<text x="69.1" y="164">GND</text>
</g>
<g font-size="1.5" fill="#c90d0c">
<text x="82.9" y="66.8">ESP32-PICO-D4</text>
<text x="57.2" y="151.8">NCP705</text>
</g>
<g font-size="1.3" fill="#808080">
<text x="159.9" y="38.3">A</text>
<text x="172.7" y="38.3">K</text>
<text x="245.8" y="39.8">D1</text>
<text x="249.3" y="39.8">GND</text>
<text x="62.5" y="42.9">1</text>
<text x="64.8" y="42.2">1</text>
<text x="69.7" y="44.6" transform="rotate(-90 69.7 44.6)">2</text>
<text x="70.4" y="47" transform="rotate(-90 70.4 47)">2</text>
<text x="71" y="44.6" transform="rotate(-90 71 44.6)">4</text>
<text x="71.6" y="47" transform="rotate(-90 71.6 47)">4</text>
<text x="75.9" y="42.2">3</text>
<text x="78.2" y="42.9">3</text>
<text x="154.2" y="45.9">VBUS</text>
<text x="160.5" y="45.3">A4B9*2</text>
<text x="245.8" y="42.9">VDD</text>
<text x="250.2" y="42.9">DO</text>
<text x="78.1" y="51.7" transform="rotate(-90 78.1 51.7)">48</text>
<text x="79.6" y="51.7" transform="rotate(-90 79.6 51.7)">47</text>
<text x="81.2" y="51.7" transform="rotate(-90 81.2 51.7)">46</text>
<text x="82.7" y="51.7" transform="rotate(-90 82.7 51.7)">45</text>
<text x="84.2" y="51.7" transform="rotate(-90 84.2 51.7)">44</text>
<text x="85.7" y="51.7" transform="rotate(-90 85.7 51.7)">43</text>
<text x="87.3" y="51.7" transform="rotate(-90 87.3 51.7)">42</text>
<text x="88.8" y="51.7" transform="rotate(-90 88.8 51.7)">41</text>
<text x="90.3" y="51.7" transform="rotate(-90 90.3 51.7)">40</text>
<text x="91.8" y="51.7" transform="rotate(-90 91.8 51.7)">39</text>
<text x="93.4" y="51.7" transform="rotate(-90 93.4 51.7)">38</text>
<text x="94.9" y="51.7" transform="rotate(-90 94.9 51.7)">37</text>
<text x="140.9" y="49.8">A6</text>
<text x="140.9" y="48.3">A5</text>
<text x="140.9" y="52.9">A8</text>
<text x="140.9" y="51.3">A7</text>
<text x="145.3" y="50.5">DP1</text>
<text x="145.3" y="49">CC1</text>
<text x="145.3" y="53.5">SBU1</text>
<text x="145.3" y="52">DN1</text>
<text x="154.3" y="49">SBU2</text>
<text x="155.1" y="53.5">CC2</text>
<text x="155.1" y="50.5">DN2</text>
<text x="155.2" y="52">DP2</text>
<text x="160.5" y="51.3">B6</text>
<text x="160.5" y="52.9">B5</text>
<text x="160.5" y="48.3">B8</text>
<text x="160.5" y="49.8">B7</text>
<text x="81.8" y="59.5" transform="rotate(-90 81.8 59.5)">VDDA_3</text>
<text x="86.4" y="59.5" transform="rotate(-90 86.4 59.5)">VDDA_2</text>
<text x="87.9" y="57.3" transform="rotate(-90 87.9 57.3)">IO21</text>
<text x="89.5" y="58.7" transform="rotate(-90 89.5 58.7)">U0TXD</text>
<text x="91" y="58.8" transform="rotate(-90 91 58.8)">U0RXD</text>
<text x="92.5" y="57.3" transform="rotate(-90 92.5 57.3)">IO22</text>
<text x="94" y="57.3" transform="rotate(-90 94 57.3)">IO19</text>
<text x="101.6" y="59.6">IO18</text>
<text x="101.6" y="58.1">IO23</text>
<text x="107.2" y="59">35</text>
<text x="107.2" y="57.4">36</text>
<text x="153" y="56.6">SHIELD</text>
<text x="154.8" y="58.1">GND</text>
<text x="160.5" y="55.9">S1*4</text>
<text x="160.5" y="57.4">A1B12*2</text>
<text x="245.8" y="56.6">D1</text>
<text x="245.8" y="59.6">VDD</text>
<text x="249.3" y="56.6">GND</text>
<text x="250.2" y="59.6">DO</text>
<text x="22.9" y="62.7">1</text>
<text x="22.9" y="64.2">2</text>
<text x="67.1" y="60.5">1</text>
<text x="67.1" y="62">2</text>
<text x="67.1" y="63.5">4</text>
<text x="67.1" y="65.1">3</text>
<text x="70.6" y="61.2">VDDA</text>
<text x="70.6" y="62.7">LNA_IN</text>
<text x="70.6" y="64.2">VDDA3P3_1</text>
<text x="70.6" y="65.7">VDDA_3P3</text>
<text x="78.8" y="60.5" transform="rotate(-90 78.8 60.5)">CAP1_NC</text>
<text x="80.3" y="60.5" transform="rotate(-90 80.3 60.5)">CAP2_NC</text>
<text x="83.4" y="61.8" transform="rotate(-90 83.4 61.8)">XTAL_P_NC</text>
<text x="84.9" y="61.8" transform="rotate(-90 84.9 61.8)">XTAL_N_NC</text>
<text x="95.5" y="63" transform="rotate(-90 95.5 63)">VDD3P3_CPU</text>
<text x="101.8" y="65.7">CLK</text>
<text x="101.8" y="64.2">SD0</text>
<text x="101.8" y="62.7">SD1</text>
<text x="102.3" y="61.2">IO5</text>
<text x="107.2" y="65.1">31</text>
<text x="107.2" y="63.5">32</text>
<text x="107.2" y="62">33</text>
<text x="107.2" y="60.5">34</text>
<text x="67.1" y="66.6">5</text>
<text x="67.1" y="68.1">6</text>
<text x="67.1" y="69.6">7</text>
<text x="67.1" y="71.2">8</text>
<text x="70.6" y="67.3">SENSOR_VP</text>
<text x="70.6" y="68.8">SENSON_CAPP</text>
<text x="70.6" y="70.3">SENSOR_CAPN</text>
<text x="70.6" y="71.8">SENSOR_VN</text>
<text x="101.4" y="67.3">CMD</text>
<text x="101.6" y="71.8">IO17</text>
<text x="101.8" y="70.3">SD2</text>
<text x="101.8" y="68.8">SD3</text>
<text x="107.2" y="71.2">27</text>
<text x="107.2" y="69.6">28</text>
<text x="107.2" y="68.1">29</text>
<text x="107.2" y="66.6">30</text>
<text x="66.3" y="74.2">10</text>
<text x="66.3" y="77.3">12</text>
<text x="66.5" y="75.7">11</text>
<text x="67.1" y="72.7">9</text>
<text x="70.6" y="73.4">EN</text>
<text x="70.6" y="74.9">IO34</text>
<text x="70.6" y="76.4">IO35</text>
<text x="70.6" y="77.9">IO32</text>
<text x="95.2" y="73.3">VDD_SDIO_NC</text>
<text x="101.6" y="74.9">IO16</text>
<text x="107.2" y="74.2">25</text>
<text x="107.2" y="72.7">26</text>
<text x="78.8" y="80.6" transform="rotate(-90 78.8 80.6)">IO33</text>
<text x="80.3" y="80.6" transform="rotate(-90 80.3 80.6)">IO25</text>
<text x="81.8" y="80.6" transform="rotate(-90 81.8 80.6)">IO26</text>
<text x="83.4" y="80.6" transform="rotate(-90 83.4 80.6)">IO27</text>
<text x="84.9" y="80.6" transform="rotate(-90 84.9 80.6)">IO14</text>
<text x="86.4" y="80.6" transform="rotate(-90 86.4 80.6)">IO12</text>
<text x="87.9" y="80.6" transform="rotate(-90 87.9 80.6)">VDD3P3_RTC</text>
<text x="89.5" y="80.6" transform="rotate(-90 89.5 80.6)">IO13</text>
<text x="91" y="80.6" transform="rotate(-90 91 80.6)">IO15</text>
<text x="92.5" y="80.6" transform="rotate(-90 92.5 80.6)">IO2</text>
<text x="94" y="80.6" transform="rotate(-90 94 80.6)">IO0</text>
<text x="95.6" y="80.6" transform="rotate(-90 95.6 80.6)">IO4</text>
<text x="104.7" y="80.6" transform="rotate(-90 104.7 80.6)">GND</text>
<text x="78.1" y="84.9" transform="rotate(-90 78.1 84.9)">13</text>
<text x="79.6" y="84.9" transform="rotate(-90 79.6 84.9)">14</text>
<text x="81.2" y="84.9" transform="rotate(-90 81.2 84.9)">15</text>
<text x="82.7" y="84.9" transform="rotate(-90 82.7 84.9)">16</text>
<text x="84.2" y="84.9" transform="rotate(-90 84.2 84.9)">17</text>
<text x="85.7" y="84.9" transform="rotate(-90 85.7 84.9)">18</text>
<text x="87.3" y="84.9" transform="rotate(-90 87.3 84.9)">19</text>
<text x="88.8" y="84.9" transform="rotate(-90 88.8 84.9)">20</text>
<text x="90.3" y="84.9" transform="rotate(-90 90.3 84.9)">21</text>
<text x="91.8" y="84.9" transform="rotate(-90 91.8 84.9)">22</text>
<text x="93.4" y="84.9" transform="rotate(-90 93.4 84.9)">23</text>
<text x="94.9" y="84.9" transform="rotate(-90 94.9 84.9)">24</text>
<text x="104" y="87.9" transform="rotate(-90 104 87.9)">EXP*10</text>
<text x="221" y="91">7</text>
<text x="221" y="95.5">6</text>
<text x="221" y="92.5">8</text>
<text x="224.5" y="91.6">REGIN</text>
<text x="224.5" y="93.2">VBUS</text>
<text x="232.2" y="94.7">SUSPEND</text>
<text x="235.8" y="91.6">RST</text>
<text x="241.3" y="91">9</text>
<text x="241.3" y="94">12</text>
<text x="241.3" y="95.5">11</text>
<text x="221" y="98.6">4</text>
<text x="221" y="101.6">5</text>
<text x="224.5" y="96.2">VDD</text>
<text x="224.5" y="99.3">D+</text>
<text x="232.2" y="96.2">SUSPEND</text>
<text x="235.7" y="100.8">DCD</text>
<text x="237.2" y="99.2">RI</text>
<text x="241.3" y="98.6">2</text>
<text x="241.3" y="100.1">1</text>
<text x="241.3" y="101.6">28</text>
<text x="219.1" y="107.7">EXP</text>
<text x="220.6" y="106.2">M</text>
<text x="224.5" y="102.3">D-</text>
<text x="224.5" y="106.9">GND</text>
<text x="235.7" y="103.8">DSR</text>
<text x="235.8" y="106.9">RXD</text>
<text x="235.8" y="102.3">DTR</text>
<text x="235.9" y="105.3">TXD</text>
<text x="241.3" y="103.2">27</text>
<text x="241.3" y="104.7">26</text>
<text x="241.3" y="106.2">25</text>
<text x="241.3" y="107.7">24</text>
<text x="38.6" y="113.8">15</text>
<text x="79.3" y="113.8">1</text>
<text x="221" y="109.2">3</text>
<text x="224.5" y="109.9">GND</text>
<text x="224.5" y="108.4">GND</text>
<text x="235.8" y="109.9">CTS</text>
<text x="235.9" y="108.4">RTS</text>
<text x="241.3" y="109.2">23</text>
<text x="38.6" y="119.9">11</text>
<text x="38.6" y="118.4">12</text>
<text x="38.6" y="116.9">13</text>
<text x="38.6" y="115.3">14</text>
<text x="79.3" y="115.3">2</text>
<text x="79.3" y="116.9">3</text>
<text x="79.3" y="118.4">4</text>
<text x="79.3" y="119.9">5</text>
<text x="38.6" y="124.5">8</text>
<text x="38.6" y="123">9</text>
<text x="38.6" y="121.4">10</text>
<text x="79.3" y="121.4">6</text>
<text x="79.3" y="123">7</text>
<text x="79.3" y="124.5">8</text>
<text x="38.6" y="130.6">4</text>
<text x="38.6" y="129.1">5</text>
<text x="38.6" y="127.5">6</text>
<text x="38.6" y="126">7</text>
<text x="78.5" y="127.5">10</text>
<text x="78.5" y="130.6">12</text>
<text x="78.6" y="129.1">11</text>
<text x="79.3" y="126">9</text>
<text x="155.1" y="128.3">1</text>
<text x="155.1" y="130.6">3</text>
<text x="158.2" y="128.3">2</text>
<text x="158.2" y="130.6">4</text>
<text x="168.8" y="128.3">1</text>
<text x="168.8" y="130.6">3</text>
<text x="171.9" y="128.3">2</text>
<text x="171.9" y="130.6">4</text>
<text x="207.7" y="126.7">VDD OUT</text>
<text x="211.4" y="130.9" transform="rotate(-90 211.4 130.9)">GND</text>
<text x="38.6" y="135.1">1</text>
<text x="38.6" y="133.6">2</text>
<text x="38.6" y="132.1">3</text>
<text x="78.5" y="132.1">13</text>
<text x="78.5" y="133.6">14</text>
<text x="78.5" y="135.1">15</text>
<text x="56.9" y="154.1">IN</text>
<text x="56.9" y="155.6">NC1</text>
<text x="60.5" y="154.1">OUT</text>
<text x="61.4" y="155.6">NC</text>
<text x="56.9" y="157.1">GND</text>
<text x="61.4" y="157.1">EN</text>
</g>
<g font-size="1.1" fill="#808080">
<text x="237.8" y="39.8">OUT1</text>
<text x="87.9" y="47.8" transform="rotate(-90 87.9 47.8)">IO21</text>
<text x="89.4" y="47.8" transform="rotate(-90 89.4 47.8)">RX</text>
<text x="90.9" y="47.8" transform="rotate(-90 90.9 47.8)">TX</text>
<text x="92.4" y="47.8" transform="rotate(-90 92.4 47.8)">IO22</text>
<text x="94" y="47.8" transform="rotate(-90 94 47.8)">IO19</text>
<text x="204" y="45.8">VUSB</text>
<text x="233.2" y="42.8">VUSB</text>
<text x="137.1" y="50.4">D+</text>
<text x="137.4" y="51.9">D-</text>
<text x="164.4" y="50.4">D-</text>
<text x="164.4" y="51.9">D+</text>
<text x="111.1" y="59.6">IO18</text>
<text x="111.1" y="58">IO23</text>
<text x="233.2" y="59.6">VUSB</text>
<text x="238.9" y="56.5">IO4</text>
<text x="257.4" y="59.6">OUT1</text>
<text x="111.1" y="65.7">CLK</text>
<text x="111.1" y="64.1">SD0</text>
<text x="111.1" y="62.6">SD1</text>
<text x="111.1" y="61.1">IO5</text>
<text x="57.5" y="67.2">TEMP_SENS</text>
<text x="60.9" y="70.2">CAPN</text>
<text x="61" y="68.7">CAPP</text>
<text x="62.4" y="71.8">VN</text>
<text x="111.1" y="71.8">IO17</text>
<text x="111.1" y="70.2">SD2</text>
<text x="111.1" y="68.7">SD3</text>
<text x="111.1" y="67.2">CMD</text>
<text x="61.5" y="74.8">IO34</text>
<text x="61.5" y="76.3">IO35</text>
<text x="61.5" y="77.8">IO32</text>
<text x="62.4" y="73.3">EN</text>
<text x="111.1" y="74.8">IO16</text>
<text x="69.2" y="83.6">ESP32-PICO-D4</text>
<text x="78.7" y="89.7" transform="rotate(-90 78.7 89.7)">IO33</text>
<text x="80.2" y="89.7" transform="rotate(-90 80.2 89.7)">IO25</text>
<text x="81.8" y="89.7" transform="rotate(-90 81.8 89.7)">IO26</text>
<text x="83.3" y="89.7" transform="rotate(-90 83.3 89.7)">IO27</text>
<text x="84.8" y="89.7" transform="rotate(-90 84.8 89.7)">IO14</text>
<text x="86.3" y="89.7" transform="rotate(-90 86.3 89.7)">IO12</text>
<text x="89.4" y="89.7" transform="rotate(-90 89.4 89.7)">IO13</text>
<text x="90.9" y="89.7" transform="rotate(-90 90.9 89.7)">IO15</text>
<text x="92.4" y="89.1" transform="rotate(-90 92.4 89.1)">IO2</text>
<text x="95.5" y="89.1" transform="rotate(-90 95.5 89.1)">IO4</text>
<text x="176.6" y="87">EN</text>
<text x="94" y="90.6" transform="rotate(-90 94 90.6)">GPIO0</text>
<text x="151.7" y="93.1">RTS</text>
<text x="185.9" y="91.6">VUSB</text>
<text x="205.7" y="99.2">D+</text>
<text x="151.6" y="105.3">DTR</text>
<text x="206" y="102.2">D-</text>
<text x="245.2" y="102.2">DTR</text>
<text x="245.2" y="105.3">TX</text>
<text x="245.2" y="106.8">RX</text>
<text x="176.6" y="111.4">GPIO0</text>
<text x="245.2" y="108.3">RTS</text>
<text x="44" y="115.9">CAPP</text>
<text x="44" y="117.5">CAPN</text>
<text x="44" y="119">VN</text>
<text x="44" y="114.4">TEMP_SENS</text>
<text x="72.2" y="119">IO22</text>
<text x="72.2" y="117.5">IO21</text>
<text x="72.8" y="114.4">IO2</text>
<text x="72.8" y="115.9">IO4</text>
<text x="44" y="120.5">IO34</text>
<text x="44" y="122">IO35</text>
<text x="44" y="123.6">IO32</text>
<text x="44" y="125.1">IO33</text>
<text x="72.2" y="123.6">IO18</text>
<text x="72.2" y="122">IO23</text>
<text x="72.2" y="120.5">IO19</text>
<text x="72.8" y="125.1">IO5</text>
<text x="158.3" y="125.1">EN</text>
<text x="219" y="123.6">TEMP_SENS</text>
<text x="44" y="126.6">IO25</text>
<text x="44" y="128.1">IO26</text>
<text x="44" y="129.6">IO27</text>
<text x="44" y="131.2">IO14</text>
<text x="72.2" y="128.1">IO16</text>
<text x="72.2" y="126.6">IO17</text>
<text x="176.6" y="126.6">GPIO0</text>
<text x="44" y="132.7">IO12</text>
<text x="44" y="134.2">IO13</text>
<text x="44" y="135.7">IO15</text>
<text x="44.2" y="154">VUSB</text>
</g>
<g font-size="1.1" fill="#c90d0c">
<text x="18.9" y="60.7">Ant</text>
<text x="208.2" y="124.4">TMP23x-Q1</text>
</g>
<g font-size=".8" fill="#c90d0c">
<text x="246.3" y="37.5">ws2812b-2020</text>
<text x="246.3" y="54.3">ws2812b-2020</text>
</g>
<text font-size=".7" fill="#c90d0c" x="102.7" y="82">GNDPAD</text>
</svg>
